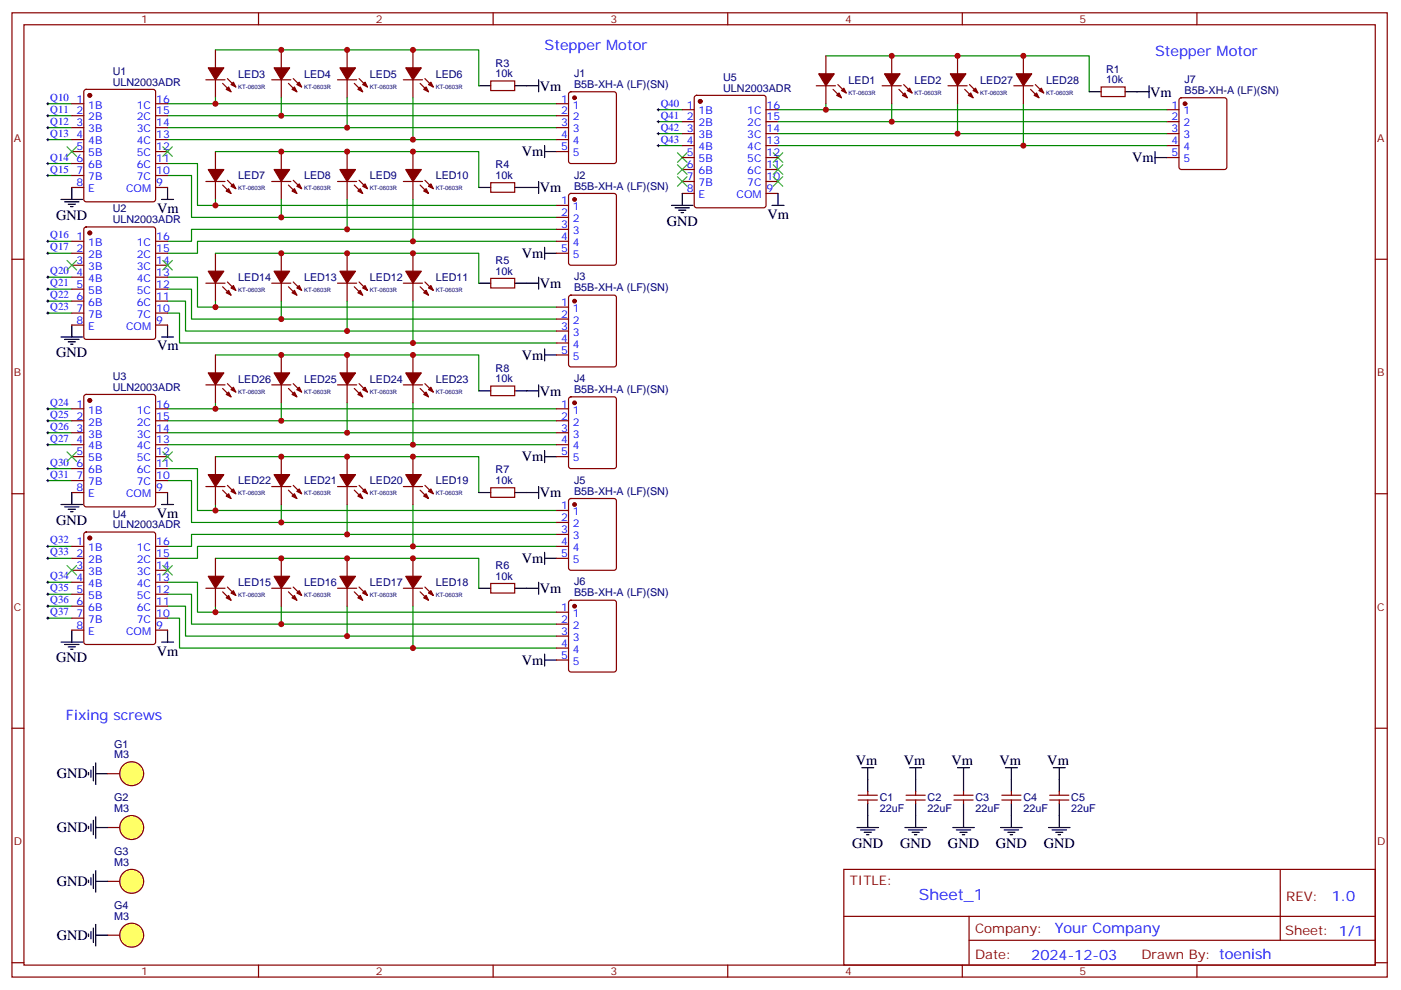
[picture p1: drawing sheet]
<svg xmlns="http://www.w3.org/2000/svg" width="413mm" height="292mm" viewBox="0 0 413 292" stroke-linecap="round" stroke-linejoin="round" font-family="sans-serif">
<g fill="none" stroke="#870000" stroke-width=".35">
<path d="M3.5 3.8h405.4v284.3h-405.4zM7.1 7.3h398.2v277.3h-398.2zM76.2 3.8v3.5M145.3 3.8v3.5M214.5 3.8v3.5M283.6 3.8v3.5M352.8 3.8v3.5M3.5 76.4h3.6M405.3 76.4h3.6M3.5 145.6h3.6M405.3 145.6h3.6M3.5 214.7h3.6"/>
<path d="M405.3 214.7h3.6M248.7 256.4h156.6v28.2h-156.6zM377.3 256.4v20.9M31.7 275.8h7.1M248.7 270.2h156.5M285.6 277.3h119.6M285.6 270.2v14.1M3.5 283.9h3.6M76.2 284.6v3.5M145.3 284.6v3.5M214.5 284.6v3.5M283.6 284.6v3.5"/>
<path d="M352.8 284.6v3.5M405.3 283.9h3.6"/>
</g>
<circle cx="38.8" cy="275.8" r="3.5" fill="#ff6" stroke="#870000" stroke-width=".35"/>
<path d="M26.1 275.4v.7M26.8 274.7v2.1M27.5 273.6v4.3M28.2 275.8h3.5M28.2 272.6v6.3" fill="none" stroke="#000" stroke-width=".35"/>
<path d="M31.7 259.9h7.1" fill="none" stroke="#870000" stroke-width=".35"/>
<circle cx="38.8" cy="259.9" r="3.5" fill="#ff6" stroke="#870000" stroke-width=".35"/>
<path d="M26.1 259.5v.7M26.8 258.8v2.1M27.5 257.8v4.2M28.2 259.9h3.5M28.2 256.7v6.4" fill="none" stroke="#000" stroke-width=".35"/>
<path d="M31.7 244h7.1" fill="none" stroke="#870000" stroke-width=".35"/>
<circle cx="38.8" cy="244" r="3.5" fill="#ff6" stroke="#870000" stroke-width=".35"/>
<path d="M26.1 227.8v.7M26.8 227.1v2.1M27.5 226v4.3M28.2 225v6.3M28.2 228.1h3.5M26.1 243.7v.7M26.8 243v2.1M27.5 241.9v4.2M28.2 244h3.5M28.2 240.8v6.4" fill="none" stroke="#000" stroke-width=".35"/>
<path d="M31.7 228.1h7.1" fill="none" stroke="#870000" stroke-width=".35"/>
<circle cx="38.8" cy="228.1" r="3.5" fill="#ff6" stroke="#870000" stroke-width=".35"/>
<g fill="none" stroke="#008700" stroke-width=".35">
<path d="M63.5 14.7h77.6v10.6M243.4 16.5h77.6v10.6M14.1 30.6h7.1M14.1 37.6h7.1M14.1 34.1h7.1M49.4 30.6h114.6M49.4 34.1h114.6M49.4 37.6h114.6M63.5 28.8v1.8M82.9 28.8v5.3M102.3 28.8v8.8M121.7 28.8v12.4"/>
<path d="M194 39.4h7.1M194 35.9h7.1M194 32.3h7.1M229.3 39.4h114.7M229.3 35.9h114.7M229.3 32.3h114.7M243.4 30.6v1.7M262.8 30.6v5.3M282.2 30.6v8.8M301.6 30.6v12.3M14.1 51.8h7.1M14.1 48.2h7.1"/>
<path d="M14.1 41.2h7.1M49.4 41.2h114.6M49.4 48.2h8.8v12.4h105.8M49.4 51.8h7v12.3h107.6M63.5 44.7h77.6v10.6M63.5 58.8v1.8M82.9 58.8v5.3M102.3 58.8v8.8M121.7 58.8v12.4M194 42.9h7.1M229.3 42.9h114.7M14.1 71.2h7.1"/>
<path d="M14.1 74.7h7.1M63.5 74.7h77.6v8.8M164 67.6h-107.6v3.6h-7M164 71.2h-105.8v3.5h-8.8M14.1 85.3h7.1M14.1 88.8h7.1M14.1 92.3h7.1M14.1 81.7h7.1M49.4 81.7h8.8v8.9h105.8M49.4 85.3h7v8.8h107.6M49.4 88.8h5.3v8.8h109.3M49.4 92.3h3.5v8.8h111.1"/>
<path d="M63.5 88.8v1.8M82.9 88.8v5.3M102.3 88.8v8.8M121.7 88.8v12.3M63.5 104.7h77.6v10.6M63.5 118.8v1.7M82.9 118.8v5.3M102.3 118.8v8.8M121.7 118.8v12.3M14.1 138.2h7.1M14.1 120.5h7.1M14.1 124.1h7.1"/>
<path d="M14.1 127.6h7.1M14.1 131.1h7.1M49.4 120.5h114.6M49.4 124.1h114.6M49.4 127.6h114.6M49.4 131.1h114.6M49.4 138.2h8.8v12.3h105.8M63.5 134.7h77.6v10.5M14.1 141.7h7.1M49.4 141.7h7v12.4h107.6M63.5 148.8v1.7M82.9 148.8v5.3"/>
<path d="M102.3 148.8v8.8M121.7 148.8v12.3M164 157.6h-107.6v3.5h-7M14.1 161.1h7.1M14.1 164.6h7.1M14.1 171.7h7.1M14.1 175.2h7.1M14.1 178.8h7.1M49.4 171.7h8.8v8.8h105.8M49.4 175.2h7v8.8h107.6M49.4 178.8h5.3v8.8h109.3M63.5 164.6h77.6v8.9"/>
<path d="M63.5 178.8v1.7M82.9 178.8v5.2M102.3 178.8v8.8M121.7 178.8v12.3M164 161.1h-105.8v3.5h-8.8M14.1 182.3h7.1M49.4 182.3h3.5v8.8h111.1"/>
</g>
<g fill="none" stroke="#000" stroke-width=".29">
<path d="M13.8 37.6h.7M13.8 34.1h.7M13.8 30.6h.7M14.1 30.2v.7M14.1 33.8v.7M14.1 37.3v.7M193.7 39.4h.7M193.7 35.9h.7M193.7 32.3h.7M194 32v.7M194 35.5v.7M194 39.1v.7"/>
<path d="M13.8 51.8h.7M13.8 48.2h.7M13.8 41.2h.7M14.1 40.8v.7M14.1 47.9v.7M14.1 51.4v.7M193.7 42.9h.7M194 42.6v.7M13.8 74.7h.7M13.8 71.2h.7M14.1 70.8v.7M14.1 74.3v.7"/>
<path d="M13.8 92.3h.7M13.8 88.8h.7M13.8 85.3h.7M13.8 81.7h.7M14.1 81.4v.7M14.1 84.9v.7M14.1 88.4v.7M14.1 92v.7M13.8 138.2h.7M13.8 131.1h.7M13.8 127.6h.7M13.8 124.1h.7"/>
<path d="M13.8 120.5h.7M14.1 120.2v.7M14.1 123.7v.7M14.1 127.2v.8M14.1 130.8v.7M14.1 137.8v.7M13.8 141.7h.7M14.1 141.4v.7M13.8 178.8h.7M13.8 175.2h.7M13.8 171.7h.7M13.8 164.6h.7"/>
<path d="M13.8 161.1h.7M14.1 160.8v.7M14.1 164.3v.7M14.1 171.3v.7M14.1 174.9v.7M14.1 178.4v.7M13.8 182.3h.7M14.1 181.9v.7"/>
</g>
<g fill="none" stroke="#870000" stroke-width=".35">
<path d="M63.5 14.7v5.3M82.9 14.7v5.3M102.3 14.7v5.3M121.7 14.7v5.3M243.4 16.5v5.3M262.8 16.5v5.3M282.2 16.5v5.3M301.6 16.5v5.3M21.2 30.6h3.5M21.2 34.1h3.5M21.2 37.6h3.5M24.9 26.6l.5-.2h19.8l.6 .4 .1 32-.5 .7h-20l-.7-.4v-32z"/>
<path d="M45.9 30.6h3.5M45.9 34.1h3.5M45.9 37.6h3.5M60.7 23.5h5.6M63.5 23.5v5.3M65.6 24.6l2.5 2.5M67 23.2l2.5 2.4M80.1 23.5h5.6M82.9 23.5v5.3M85 24.6l2.5 2.5M86.4 23.2l2.5 2.4M99.5 23.5h5.6"/>
<path d="M102.3 23.5v5.3M104.4 24.6l2.5 2.5M105.8 23.2l2.5 2.4M118.9 23.5h5.6M121.7 23.5v5.3M123.8 24.6l2.5 2.5M125.2 23.2l2.5 2.4M144.6 23.9h7.1v2.8h-7.1zM164 30.6h3.6M164 34.1h3.6M164 37.6h3.6M167.8 27.3l.5-.2h12.7l.6 .4 .1 20-.5 .7h-12.9l-.7-.4v-20z"/>
<path d="M201.1 32.3h3.5M201.1 35.9h3.5M201.1 39.4h3.5M204.8 28.3l.5-.2h19.8l.6 .4 .1 32.1-.5 .6-20 .1-.6-.5-.1-32zM225.8 32.3h3.5M225.8 35.9h3.5M225.8 39.4h3.5M240.6 25.3h5.6M243.4 25.3v5.3M245.5 26.4l2.5 2.4M246.9 24.9l2.5 2.5M260 25.3h5.6"/>
<path d="M262.8 25.3v5.3M264.9 26.4l2.5 2.4M266.3 24.9l2.5 2.5M279.4 25.3h5.6M282.2 25.3v5.3M284.3 26.4l2.5 2.4M285.8 24.9l2.4 2.5M298.8 25.3h5.6M301.6 25.3v5.3M303.7 26.4l2.5 2.4M305.2 24.9l2.4 2.5M324.6 25.6h7v2.9h-7z"/>
<path d="M344 32.3h3.5M344 35.9h3.5M344 39.4h3.5M347.7 29l.5-.2h12.7l.6 .5 .1 20-.5 .6-12.9 .1-.7-.5v-20zM21.2 41.2h3.5M21.2 44.7h3.5M21.2 48.2h3.5M21.2 51.8h3.5M21.2 55.3h3.5M45.9 41.2h3.5M45.9 44.7h3.5M45.9 48.2h3.5"/>
<path d="M45.9 51.8h3.5M45.9 55.3h3.5M60.7 53.5h5.6M63.5 44.7v5.3M63.5 53.5v5.3M65.6 54.6l2.5 2.4M67 53.2l2.5 2.4M80.1 53.5h5.6M82.9 44.7v5.3M82.9 53.5v5.3M85 54.6l2.5 2.4M86.4 53.2l2.5 2.4"/>
<path d="M99.5 53.5h5.6M102.3 44.7v5.3M102.3 53.5v5.3M104.4 54.6l2.5 2.4M105.8 53.2l2.5 2.4M118.9 53.5h5.6M121.7 44.7v5.3M121.7 53.5v5.3M123.8 54.6l2.5 2.4M125.2 53.2l2.5 2.4M144.6 53.9h7.1v2.8h-7.1zM164 41.2h3.6"/>
<path d="M164 44.7h3.6M167.8 57.3l.5-.3h12.7l.6 .5 .1 20-.5 .7h-12.9l-.7-.5v-20zM201.1 42.9h3.5M201.1 46.5h3.5M201.1 50h3.5M201.1 53.5h3.5M201.1 57h3.5M225.8 42.9h3.5M225.8 46.5h3.5M225.8 50h3.5M225.8 53.5h3.5M225.8 57h3.5"/>
<path d="M344 42.9h3.5M344 46.5h3.5M21.2 71.2h3.5M21.2 74.7h3.5M21.2 78.2h3.5M24.9 67.1l.5-.2h19.8l.6 .5 .1 32-.5 .6-20 .1-.7-.5v-32zM45.9 71.2h3.5M45.9 74.7h3.5M45.9 78.2h3.5M63.5 74.7v5.3M82.9 74.7v5.3M102.3 74.7v5.3"/>
<path d="M121.7 74.7v5.3M164 71.2h3.6M164 74.7h3.6M164 60.6h3.6M164 64.1h3.6M164 67.6h3.6M21.2 81.7h3.5M21.2 85.3h3.5M21.2 88.8h3.5M21.2 92.3h3.5M21.2 95.8h3.5M45.9 81.7h3.5"/>
<path d="M45.9 85.3h3.5M45.9 88.8h3.5M45.9 92.3h3.5M45.9 95.8h3.5M60.7 83.5h5.6M63.5 83.5v5.3M65.6 84.6l2.5 2.4M67 83.1l2.5 2.5M80.1 83.5h5.6M82.9 83.5v5.3M85 84.6l2.5 2.4M86.4 83.1l2.5 2.5"/>
<path d="M99.5 83.5h5.6M102.3 83.5v5.3M104.4 84.6l2.5 2.4M105.8 83.1l2.5 2.5M118.9 83.5h5.6M121.7 83.5v5.3M123.8 84.6l2.5 2.4M125.2 83.1l2.5 2.5M144.6 82.1h7.1v2.8h-7.1zM164 90.6h3.6M164 94.1h3.6M164 97.6h3.6"/>
<path d="M167.8 87.2l.5-.2h12.7l.6 .5 .1 20-.5 .6-12.9 .1-.7-.5v-20zM24.9 116.5l.5-.2h19.8l.6 .4 .1 32.1-.5 .6-20 .1-.7-.5v-32zM60.7 113.5h5.6M63.5 104.7v5.3M63.5 113.5v5.3M65.6 114.5l2.5 2.5M67 113.1l2.5 2.5M80.1 113.5h5.6M82.9 104.7v5.3M82.9 113.5v5.3M85 114.5l2.5 2.5M86.4 113.1l2.5 2.5"/>
<path d="M99.5 113.5h5.6M102.3 104.7v5.3M102.3 113.5v5.3M104.4 114.5l2.5 2.5M105.8 113.1l2.5 2.5M118.9 113.5h5.6M121.7 104.7v5.3M121.7 113.5v5.3M123.8 114.5l2.5 2.5M125.2 113.1l2.5 2.5M144.6 113.8h7.1v2.9h-7.1zM164 101.1h3.6"/>
<path d="M164 104.7h3.6M167.8 117.2l.5-.2h12.7l.6 .4 .1 20.1-.5 .6-12.9 .1-.7-.5v-20zM21.2 120.5h3.5M21.2 124.1h3.5M21.2 127.6h3.5M21.2 131.1h3.5M21.2 134.7h3.5M21.2 138.2h3.5M45.9 120.5h3.5M45.9 124.1h3.5M45.9 127.6h3.5M45.9 131.1h3.5"/>
<path d="M45.9 134.7h3.5M45.9 138.2h3.5M63.5 134.7v5.2M82.9 134.7v5.2M102.3 134.7v5.2M121.7 134.7v5.2M164 120.5h3.6M164 124.1h3.6M164 127.6h3.6M164 131.1h3.6M164 134.7h3.6M21.2 141.7h3.5"/>
<path d="M21.2 145.2h3.5M24.9 157.1l.5-.2h19.8l.6 .4 .1 32-.5 .7h-20l-.7-.4v-32zM45.9 141.7h3.5M45.9 145.2h3.5M60.7 143.5h5.6M63.5 143.5v5.3M65.6 144.5l2.5 2.5M67 143.1l2.5 2.5M80.1 143.5h5.6M82.9 143.5v5.3M85 144.5l2.5 2.5M86.4 143.1l2.5 2.5"/>
<path d="M99.5 143.5h5.6M102.3 143.5v5.3M104.4 144.5l2.5 2.5M105.8 143.1l2.5 2.5M118.9 143.5h5.6M121.7 143.5v5.3M123.8 144.5l2.5 2.5M125.2 143.1l2.5 2.5M144.6 143.8h7.1v2.8h-7.1zM164 150.5h3.6M164 154.1h3.6M164 157.6h3.6"/>
<path d="M167.8 147.2l.5-.2h12.7l.6 .4 .1 20.1-.5 .6-12.9 .1-.7-.5v-20zM21.2 161.1h3.5M21.2 164.6h3.5M21.2 168.2h3.5M21.2 171.7h3.5M21.2 175.2h3.5M21.2 178.8h3.5M45.9 161.1h3.5M45.9 164.6h3.5M45.9 168.2h3.5M45.9 171.7h3.5M45.9 175.2h3.5"/>
<path d="M45.9 178.8h3.5M60.7 173.5h5.6M63.5 164.6v5.3M63.5 173.5v5.3M65.6 174.5l2.5 2.5M67 173.1l2.5 2.5M80.1 173.5h5.6M82.9 164.6v5.3M82.9 173.5v5.3M85 174.5l2.5 2.5M86.4 173.1l2.5 2.5M99.5 173.5h5.6"/>
<path d="M102.3 164.6v5.3M102.3 173.5v5.3M104.4 174.5l2.5 2.5M105.8 173.1l2.5 2.5M118.9 173.5h5.6M121.7 164.6v5.3M121.7 173.5v5.3M123.8 174.5l2.5 2.5M125.2 173.1l2.5 2.5M144.6 172h7.1v2.9h-7.1zM164 161.1h3.6M164 164.6h3.6"/>
<path d="M167.8 177.2l.5-.2h12.7l.6 .4 .1 20-.5 .7-12.9 .1-.7-.5v-20zM21.2 182.3h3.5M21.2 185.8h3.5M45.9 182.3h3.5M45.9 185.8h3.5M164 180.5h3.6M164 184h3.6M164 187.6h3.6M164 191.1h3.6M164 194.6h3.6M252.9 235.9h5.7M252.9 234.5h5.7"/>
<path d="M255.8 233.4v1.1M255.8 235.9v1.1M267.1 235.9h5.6M267.1 234.5h5.6M269.9 233.4v1.1M269.9 235.9v1.1M281.2 235.9h5.6M281.2 234.5h5.6M284 233.4v1.1M284 235.9v1.1M295.3 235.9h5.6M295.3 234.5h5.6"/>
<path d="M298.1 233.4v1.1M298.1 235.9v1.1M309.4 235.9h5.6M309.4 234.5h5.6M312.2 233.4v1.1M312.2 235.9v1.1"/>
</g>
<g fill="#870000" stroke="#870000" stroke-width=".35">
<path d="M304.8 28.1l.7-.7 .7 1.4z"/>
<path d="M306.9 26l.7 1.4-1.4-.7z"/>
<path d="M299.5 21.8h4.6l-2.5 3.5z"/>
<path d="M285.4 28.1l.7-.7 .7 1.4z"/>
<path d="M286.8 26.7l.7-.7 .7 1.4z"/>
<path d="M280.1 21.8h4.6l-2.5 3.5z"/>
<path d="M266 28.1l.7-.7 .7 1.4z"/>
<path d="M267.4 26.7l.7-.7 .7 1.4z"/>
<path d="M260.7 21.8h4.6l-2.5 3.5z"/>
<path d="M246.6 28.1l.7-.7 .7 1.4z"/>
<path d="M248 26.7l.7-.7 .7 1.4z"/>
<path d="M241.3 21.8h4.6l-2.5 3.5z"/>
<path d="M67.4 25.6l.7 1.5-1.4-.7z"/>
<path d="M68.1 24.9l.7-.7 .7 1.4z"/>
<path d="M61.4 20h4.6l-2.5 3.5z"/>
<path d="M86.8 25.6l.7 1.5-1.4-.7z"/>
<path d="M87.5 24.9l.7-.7 .7 1.4z"/>
<path d="M80.8 20h4.6l-2.5 3.5z"/>
<path d="M106.2 25.6l.7 1.5-1.4-.7z"/>
<path d="M106.9 24.9l.7-.7 .7 1.4z"/>
<path d="M100.2 20h4.6l-2.5 3.5z"/>
<path d="M125.6 25.6l.7 1.5-1.4-.7z"/>
<path d="M126.3 24.9l.7-.7 .7 1.4z"/>
<path d="M119.6 20h4.6l-2.5 3.5z"/>
<path d="M66.7 56.3l.7-.7 .7 1.4z"/>
<path d="M68.1 54.9l.7-.7 .7 1.4z"/>
<path d="M61.4 50h4.6l-2.5 3.5z"/>
<path d="M86.1 56.3l.7-.7 .7 1.4z"/>
<path d="M87.5 54.9l.7-.7 .7 1.4z"/>
<path d="M80.8 50h4.6l-2.5 3.5z"/>
<path d="M105.5 56.3l.7-.7 .7 1.4z"/>
<path d="M106.9 54.9l.7-.7 .7 1.4z"/>
<path d="M100.2 50h4.6l-2.5 3.5z"/>
<path d="M124.9 56.3l.7-.7 .7 1.4z"/>
<path d="M126.3 54.9l.7-.7 .7 1.4z"/>
<path d="M119.6 50h4.6l-2.5 3.5z"/>
<path d="M125.6 85.6l.7 1.4-1.4-.7z"/>
<path d="M126.3 84.9l.7-.7 .7 1.4z"/>
<path d="M119.6 80h4.6l-2.5 3.5z"/>
<path d="M105.5 86.3l.7-.7 .7 1.4z"/>
<path d="M106.9 84.9l.7-.7 .7 1.4z"/>
<path d="M100.2 80h4.6l-2.5 3.5z"/>
<path d="M86.1 86.3l.7-.7 .7 1.4z"/>
<path d="M87.5 84.9l.7-.7 .7 1.4z"/>
<path d="M80.8 80h4.6l-2.5 3.5z"/>
<path d="M66.7 86.3l.7-.7 .7 1.4z"/>
<path d="M68.1 84.9l.7-.7 .7 1.4z"/>
<path d="M61.4 80h4.6l-2.5 3.5z"/>
<path d="M66.7 176.3l.7-.7 .7 1.4z"/>
<path d="M68.1 174.9l.7-.7 .7 1.4z"/>
<path d="M61.4 169.9h4.6l-2.5 3.6z"/>
<path d="M86.1 176.3l.7-.7 .7 1.4z"/>
<path d="M87.5 174.9l.7-.7 .7 1.4z"/>
<path d="M80.8 169.9h4.6l-2.5 3.6z"/>
<path d="M105.5 176.3l.7-.7 .7 1.4z"/>
<path d="M106.9 174.9l.7-.7 .7 1.4z"/>
<path d="M100.2 169.9h4.6l-2.5 3.6z"/>
<path d="M124.9 176.3l.7-.7 .7 1.4z"/>
<path d="M126.3 174.9l.7-.7 .7 1.4z"/>
<path d="M119.6 169.9h4.6l-2.5 3.6z"/>
<path d="M124.9 146.3l.7-.7 .7 1.4z"/>
<path d="M126.3 144.9l.7-.7 .7 1.4z"/>
<path d="M119.6 139.9h4.6l-2.5 3.6z"/>
<path d="M105.5 146.3l.7-.7 .7 1.4z"/>
<path d="M106.9 144.9l.7-.7 .7 1.4z"/>
<path d="M100.2 139.9h4.6l-2.5 3.6z"/>
<path d="M86.1 146.3l.7-.7 .7 1.4z"/>
<path d="M87.5 144.9l.7-.7 .7 1.4z"/>
<path d="M80.8 139.9h4.6l-2.5 3.6z"/>
<path d="M66.7 146.3l.7-.7 .7 1.4z"/>
<path d="M68.1 144.9l.7-.7 .7 1.4z"/>
<path d="M61.4 139.9h4.6l-2.5 3.6z"/>
<path d="M124.9 116.3l.7-.7 .7 1.4z"/>
<path d="M126.3 114.9l.7-.7 .7 1.4z"/>
<path d="M119.6 110h4.6l-2.5 3.5z"/>
<path d="M105.5 116.3l.7-.7 .7 1.4z"/>
<path d="M106.9 114.9l.7-.7 .7 1.4z"/>
<path d="M100.2 110h4.6l-2.5 3.5z"/>
<path d="M86.1 116.3l.7-.7 .7 1.4z"/>
<path d="M87.5 114.9l.7-.7 .7 1.4z"/>
<path d="M80.8 110h4.6l-2.5 3.5z"/>
<path d="M66.7 116.3l.7-.7 .7 1.4z"/>
<path d="M68.1 114.9l.7-.7 .7 1.4z"/>
<path d="M61.4 110h4.6l-2.5 3.5z"/>
<circle cx="349.2" cy="30.6" r=".53"/>
<circle cx="206.4" cy="29.9" r=".53"/>
<circle cx="26.5" cy="68.7" r=".53"/>
<circle cx="26.5" cy="28.1" r=".53"/>
<circle cx="26.5" cy="118.1" r=".53"/>
<circle cx="26.5" cy="158.6" r=".53"/>
<circle cx="169.3" cy="28.8" r=".53"/>
<circle cx="169.3" cy="58.8" r=".53"/>
<circle cx="169.3" cy="88.8" r=".53"/>
<circle cx="169.3" cy="118.8" r=".53"/>
<circle cx="169.3" cy="148.8" r=".53"/>
<circle cx="169.3" cy="178.8" r=".53"/>
</g>
<g fill="none" stroke="#3c3" stroke-width=".35">
<path d="M19.8 43.3l2.8 2.8M22.6 43.3l-2.8 2.8M48 43.3l2.8 2.8M50.8 43.3l-2.8 2.8M199.7 45l2.8 2.9M199.7 48.6l2.8 2.8M199.7 52.1l2.8 2.8M202.5 45l-2.8 2.9M202.5 48.6l-2.8 2.8M202.5 52.1l-2.8 2.8M227.9 45l2.8 2.9M227.9 48.6l2.8 2.8"/>
<path d="M227.9 52.1l2.8 2.8M230.7 45l-2.8 2.9M230.7 48.6l-2.8 2.8M230.7 52.1l-2.8 2.8M19.8 76.8l2.8 2.8M22.6 76.8l-2.8 2.8M48 76.8l2.8 2.8M50.8 76.8l-2.8 2.8M19.8 133.2l2.8 2.9M22.6 133.2l-2.8 2.9M48 133.2l2.8 2.9M50.8 133.2l-2.8 2.9"/>
<path d="M19.8 166.8l2.8 2.8M22.6 166.8l-2.8 2.8M48 166.8l2.8 2.8M50.8 166.8l-2.8 2.8"/>
</g>
<g fill="none" stroke="#000" stroke-width=".35">
<path d="M141.1 25.3h3.5M151.7 25.3h7M158.7 23.5v3.6M321 27.1h3.6M331.6 27.1h7.1M338.7 25.3v3.5M18 58.8h6.3M19 59.5h4.3M21.2 55.3v3.5M47.6 58.8h3.6M49.4 55.3v3.5M141.1 55.3h3.5"/>
<path d="M151.7 55.3h7M158.7 53.5v3.5M160.5 44.7h3.5M160.5 42.9v3.6M201.1 57v3.6M229.3 57v3.6M340.4 46.5h3.6M340.4 44.7v3.5M20.1 60.2h2.1M20.8 60.9h.7M160.5 72.9v3.5M160.5 74.7h3.5"/>
<path d="M197.9 60.6h6.4M199 61.3h4.2M200 62h2.1M200.7 62.7h.7M227.5 60.6h3.6M18 99.4h6.3M21.2 95.8v3.6M47.6 99.4h3.6M49.4 95.8v3.6M141.1 83.5h3.5M151.7 83.5h7M158.7 81.7v3.6"/>
<path d="M19 100.1h4.3M20.1 100.8h2.1M20.8 101.5h.7M141.1 115.3h3.5M151.7 115.3h7M158.7 113.5v3.5M160.5 102.9v3.5M160.5 104.7h3.5M160.5 132.9v3.5M160.5 134.7h3.5M18 148.8h6.3M19 149.5h4.3"/>
<path d="M20.1 150.2h2.1M20.8 150.9h.7M21.2 145.2v3.6M47.6 148.8h3.6M49.4 145.2v3.6M141.1 145.2h3.5M151.7 145.2h7M158.7 143.5v3.5M141.1 173.5h3.5M151.7 173.5h7M158.7 171.7v3.5M160.5 162.9v3.5"/>
<path d="M160.5 164.6h3.5M18 189.3h6.3M19 190h4.3M20.1 190.7h2.1M20.8 191.5h.7M21.2 185.8v3.5M47.6 189.3h3.6M49.4 185.8v3.5M160.5 192.9v3.5M160.5 194.6h3.5M254 226.4h3.5M255.8 226.4v7"/>
<path d="M255.8 237v7M268.1 226.4h3.5M269.9 226.4v7M269.9 237v7M282.2 226.4h3.6M284 226.4v7M284 237v7M296.3 226.4h3.6M298.1 226.4v7M298.1 237v7M310.4 226.4h3.6M312.2 226.4v7"/>
<path d="M312.2 237v7M252.6 244h6.3M253.6 244.7h4.3M254.7 245.4h2.1M255.4 246.1h.7M266.7 244h6.3M267.8 244.7h4.2M268.8 245.4h2.1M269.5 246.1h.7M280.8 244h6.4M281.9 244.7h4.2M282.9 245.4h2.1"/>
<path d="M283.6 246.1h.7M294.9 244h6.4M296 244.7h4.2M297 245.4h2.2M297.7 246.1h.7M309 244h6.4M310.1 244.7h4.2M311.1 245.4h2.2M311.9 246.1h.7"/>
</g>
<g fill="#c00">
<circle cx="301.6" cy="42.9" r=".88"/>
<circle cx="262.8" cy="35.9" r=".88"/>
<circle cx="243.4" cy="32.3" r=".88"/>
<circle cx="282.2" cy="16.5" r=".88"/>
<circle cx="262.8" cy="16.5" r=".88"/>
<circle cx="301.6" cy="16.5" r=".88"/>
<circle cx="282.2" cy="39.4" r=".88"/>
<circle cx="102.3" cy="37.6" r=".88"/>
<circle cx="121.7" cy="14.7" r=".88"/>
<circle cx="82.9" cy="14.7" r=".88"/>
<circle cx="102.3" cy="14.7" r=".88"/>
<circle cx="121.7" cy="74.7" r=".88"/>
<circle cx="102.3" cy="74.7" r=".88"/>
<circle cx="82.9" cy="74.7" r=".88"/>
<circle cx="63.5" cy="30.6" r=".88"/>
<circle cx="82.9" cy="34.1" r=".88"/>
<circle cx="121.7" cy="41.2" r=".88"/>
<circle cx="63.5" cy="60.6" r=".88"/>
<circle cx="82.9" cy="64.1" r=".88"/>
<circle cx="102.3" cy="67.6" r=".88"/>
<circle cx="121.7" cy="71.2" r=".88"/>
<circle cx="63.5" cy="90.6" r=".88"/>
<circle cx="82.9" cy="94.1" r=".88"/>
<circle cx="102.3" cy="97.6" r=".88"/>
<circle cx="121.7" cy="101.1" r=".88"/>
<circle cx="82.9" cy="44.7" r=".88"/>
<circle cx="102.3" cy="44.7" r=".88"/>
<circle cx="121.7" cy="44.7" r=".88"/>
<circle cx="121.7" cy="134.7" r=".88"/>
<circle cx="102.3" cy="134.7" r=".88"/>
<circle cx="82.9" cy="134.7" r=".88"/>
<circle cx="121.7" cy="191.1" r=".88"/>
<circle cx="102.3" cy="187.6" r=".88"/>
<circle cx="82.9" cy="184" r=".88"/>
<circle cx="63.5" cy="180.5" r=".88"/>
<circle cx="121.7" cy="161.1" r=".88"/>
<circle cx="102.3" cy="157.6" r=".88"/>
<circle cx="82.9" cy="154.1" r=".88"/>
<circle cx="63.5" cy="150.5" r=".88"/>
<circle cx="121.7" cy="131.1" r=".88"/>
<circle cx="102.3" cy="127.6" r=".88"/>
<circle cx="82.9" cy="124.1" r=".88"/>
<circle cx="63.5" cy="120.5" r=".88"/>
<circle cx="82.9" cy="164.6" r=".88"/>
<circle cx="102.3" cy="164.6" r=".88"/>
<circle cx="121.7" cy="164.6" r=".88"/>
<circle cx="102.3" cy="104.7" r=".88"/>
<circle cx="82.9" cy="104.7" r=".88"/>
<circle cx="121.7" cy="104.7" r=".88"/>
</g>
<text font-size="4.6" fill="#00f" x="270.8" y="265.4">Sheet_1</text>
<g font-size="4.2" fill="#00f">
<text x="160.5" y="14.7">Stepper Motor</text>
<text x="340.4" y="16.5">Stepper Motor</text>
<text x="19.4" y="212.3">Fixing screws</text>
<text x="392.5" y="265.6">1.0</text>
<text x="310.9" y="275.2">Your Company</text>
<text x="304" y="283">2024-12-03</text>
</g>
<g font-size="4.2">
<text x="159.1" y="26.7">Vm</text>
<text x="339" y="28.5">Vm</text>
<text x="153.8" y="46.1">Vm</text>
<text x="333.7" y="47.8">Vm</text>
<text x="159.1" y="56.7">Vm</text>
<text x="16.6" y="64.8">GND</text>
<text x="46.3" y="62.7">Vm</text>
<text x="226.2" y="64.5">Vm</text>
<text x="196.5" y="66.6">GND</text>
<text x="153.8" y="76.1">Vm</text>
<text x="159.1" y="84.9">Vm</text>
<text x="16.6" y="105.4">GND</text>
<text x="46.3" y="103.3">Vm</text>
<text x="153.8" y="106.1">Vm</text>
<text x="159.1" y="116.7">Vm</text>
<text x="153.8" y="136">Vm</text>
<text x="159.1" y="146.6">Vm</text>
<text x="16.6" y="154.8">GND</text>
<text x="46.2" y="152.7">Vm</text>
<text x="153.8" y="166">Vm</text>
<text x="159.1" y="174.9">Vm</text>
<text x="16.6" y="195.3">GND</text>
<text x="46.2" y="193.3">Vm</text>
<text x="153.8" y="196">Vm</text>
<text x="252.2" y="225.7">Vm</text>
<text x="266.3" y="225.7">Vm</text>
<text x="280.5" y="225.7">Vm</text>
<text x="294.6" y="225.7">Vm</text>
<text x="308.7" y="225.7">Vm</text>
<text x="16.8" y="229.5">GND</text>
<text x="16.8" y="245.4">GND</text>
<text x="251.2" y="250">GND</text>
<text x="265.3" y="250">GND</text>
<text x="279.4" y="250">GND</text>
<text x="293.5" y="250">GND</text>
<text x="307.6" y="250">GND</text>
<text x="16.8" y="261.3">GND</text>
<text x="16.8" y="277.2">GND</text>
</g>
<g font-size="3.9" fill="#800">
<text x="250.5" y="260.9">TITLE:</text>
<text x="379.1" y="265.6">REV:</text>
<text x="287.4" y="275.1">Company:</text>
<text x="378.7" y="275.8">Sheet: 1/1</text>
<text x="287.4" y="282.8">Date:</text>
<text x="336.4" y="282.9">Drawn By: toenish</text>
</g>
<g font-size="3.2" fill="#800">
<text x="41.6" y="6.8">1</text>
<text x="110.8" y="6.8">2</text>
<text x="179.9" y="6.8">3</text>
<text x="249.1" y="6.8">4</text>
<text x="318.2" y="6.8">5</text>
<text x="4.1" y="41.9">A</text>
<text x="405.9" y="41.9">A</text>
<text x="4.1" y="111">B</text>
<text x="405.9" y="111">B</text>
<text x="4.1" y="180.2">C</text>
<text x="405.9" y="180.2">C</text>
<text x="4.1" y="249.3">D</text>
<text x="405.9" y="249.3">D</text>
<text x="41.6" y="287.6">1</text>
<text x="110.8" y="287.6">2</text>
<text x="179.9" y="287.6">3</text>
<text x="249.1" y="287.6">4</text>
<text x="318.2" y="287.6">5</text>
</g>
<g font-size="3.2" fill="#000080">
<text x="33.2" y="22.1">U1</text>
<text x="70.2" y="22.9">LED3</text>
<text x="89.6" y="22.9">LED4</text>
<text x="109" y="22.9">LED5</text>
<text x="128.4" y="22.9">LED6</text>
<text x="146.1" y="22.8">10k</text>
<text x="146.1" y="19.6">R3</text>
<text x="169.2" y="22.7">J1</text>
<text x="213.2" y="23.8">U5</text>
<text x="326" y="21.4">R1</text>
<text x="33.2" y="25.3">ULN2003ADR</text>
<text x="169.2" y="25.9">B5B-XH-A (LF)(SN)</text>
<text x="213.2" y="27.1">ULN2003ADR</text>
<text x="250.1" y="24.7">LED1</text>
<text x="269.5" y="24.7">LED2</text>
<text x="288.9" y="24.7">LED27</text>
<text x="308.3" y="24.7">LED28</text>
<text x="326" y="24.6">10k</text>
<text x="349.1" y="27.7">B5B-XH-A (LF)(SN)</text>
<text x="349.1" y="24.4">J7</text>
<text x="70.2" y="52.9">LED7</text>
<text x="89.6" y="52.9">LED8</text>
<text x="109" y="52.9">LED9</text>
<text x="128.4" y="52.9">LED10</text>
<text x="146.1" y="52.8">10k</text>
<text x="146.1" y="49.6">R4</text>
<text x="169.2" y="52.7">J2</text>
<text x="169.2" y="55.9">B5B-XH-A (LF)(SN)</text>
<text x="33.2" y="65.9">ULN2003ADR</text>
<text x="33.2" y="62.6">U2</text>
<text x="146.1" y="77.9">R5</text>
<text x="70.2" y="82.9">LED14</text>
<text x="89.6" y="82.9">LED13</text>
<text x="109" y="82.9">LED12</text>
<text x="128.4" y="82.9">LED11</text>
<text x="146.1" y="81">10k</text>
<text x="169.2" y="82.6">J3</text>
<text x="169.2" y="85.9">B5B-XH-A (LF)(SN)</text>
<text x="33.2" y="112">U3</text>
<text x="70.2" y="112.9">LED26</text>
<text x="89.6" y="112.9">LED25</text>
<text x="109" y="112.9">LED24</text>
<text x="128.4" y="112.9">LED23</text>
<text x="146.1" y="112.8">10k</text>
<text x="146.1" y="109.6">R8</text>
<text x="169.2" y="112.6">J4</text>
<text x="33.2" y="115.3">ULN2003ADR</text>
<text x="169.2" y="115.9">B5B-XH-A (LF)(SN)</text>
<text x="70.2" y="142.8">LED22</text>
<text x="89.6" y="142.8">LED21</text>
<text x="109" y="142.8">LED20</text>
<text x="128.4" y="142.8">LED19</text>
<text x="146.1" y="142.8">10k</text>
<text x="146.1" y="139.6">R7</text>
<text x="169.2" y="142.6">J5</text>
<text x="169.2" y="145.8">B5B-XH-A (LF)(SN)</text>
<text x="33.2" y="155.8">ULN2003ADR</text>
<text x="33.2" y="152.6">U4</text>
<text x="146.1" y="167.8">R6</text>
<text x="70.2" y="172.8">LED15</text>
<text x="89.6" y="172.8">LED16</text>
<text x="109" y="172.8">LED17</text>
<text x="128.4" y="172.8">LED18</text>
<text x="146.1" y="171">10k</text>
<text x="169.2" y="172.6">J6</text>
<text x="169.2" y="175.8">B5B-XH-A (LF)(SN)</text>
<text x="33.7" y="220.4">G1</text>
<text x="33.7" y="223.6">M3</text>
<text x="33.7" y="239.4">M3</text>
<text x="33.7" y="236.3">G2</text>
<text x="259.3" y="239.6">22uF</text>
<text x="259.3" y="236.3">C1</text>
<text x="273.4" y="239.6">22uF</text>
<text x="273.4" y="236.3">C2</text>
<text x="287.5" y="239.6">22uF</text>
<text x="287.5" y="236.3">C3</text>
<text x="301.6" y="239.6">22uF</text>
<text x="301.6" y="236.3">C4</text>
<text x="315.7" y="239.6">22uF</text>
<text x="315.7" y="236.3">C5</text>
<text x="33.7" y="255.3">M3</text>
<text x="33.7" y="252.2">G3</text>
<text x="33.7" y="268.1">G4</text>
<text x="33.7" y="271.2">M3</text>
</g>
<g font-size="3.2" fill="#00f">
<text x="14.8" y="29.7">Q10</text>
<text x="14.8" y="33.2">Q11</text>
<text x="22.5" y="30.2">1</text>
<text x="22.5" y="33.8">2</text>
<text x="26" y="32">1B</text>
<text x="26" y="35.5">2B</text>
<text x="40.3" y="35.5">2C</text>
<text x="40.3" y="32">1C</text>
<text x="46" y="33.8">15</text>
<text x="46" y="30.2">16</text>
<text x="165.4" y="30.2">1</text>
<text x="165.4" y="33.8">2</text>
<text x="168.9" y="32">1</text>
<text x="168.9" y="35.5">2</text>
<text x="194.7" y="35">Q41</text>
<text x="194.7" y="31.5">Q40</text>
<text x="202.4" y="32">1</text>
<text x="202.4" y="35.5">2</text>
<text x="205.9" y="33.8">1B</text>
<text x="220.2" y="33.8">1C</text>
<text x="226" y="35.5">15</text>
<text x="226" y="32">16</text>
<text x="345.3" y="32">1</text>
<text x="345.3" y="35.5">2</text>
<text x="348.8" y="33.8">1</text>
<text x="14.8" y="40.3">Q13</text>
<text x="14.8" y="36.8">Q12</text>
<text x="22.5" y="37.3">3</text>
<text x="22.5" y="40.8">4</text>
<text x="26" y="39.1">3B</text>
<text x="40.3" y="39.1">3C</text>
<text x="46" y="40.8">13</text>
<text x="46" y="37.3">14</text>
<text x="165.4" y="37.3">3</text>
<text x="165.4" y="40.8">4</text>
<text x="168.9" y="39.1">3</text>
<text x="194.7" y="38.5">Q42</text>
<text x="202.4" y="39.1">3</text>
<text x="205.9" y="37.3">2B</text>
<text x="205.9" y="40.8">3B</text>
<text x="220.2" y="40.8">3C</text>
<text x="220.2" y="37.3">2C</text>
<text x="226" y="39.1">14</text>
<text x="345.3" y="39.1">3</text>
<text x="348.8" y="37.3">2</text>
<text x="348.8" y="40.8">3</text>
<text x="14.8" y="47.3">Q14</text>
<text x="22.5" y="44.3">5</text>
<text x="22.5" y="47.9">6</text>
<text x="26" y="42.6">4B</text>
<text x="26" y="46.1">5B</text>
<text x="40.3" y="46.1">5C</text>
<text x="40.3" y="42.6">4C</text>
<text x="46" y="47.9">11</text>
<text x="46" y="44.3">12</text>
<text x="165.4" y="44.3">5</text>
<text x="168.9" y="42.6">4</text>
<text x="168.9" y="46.1">5</text>
<text x="194.7" y="42.1">Q43</text>
<text x="202.4" y="42.6">4</text>
<text x="202.4" y="46.1">5</text>
<text x="205.9" y="44.3">4B</text>
<text x="205.9" y="47.9">5B</text>
<text x="220.2" y="47.9">5C</text>
<text x="220.2" y="44.3">4C</text>
<text x="226" y="46.1">12</text>
<text x="226" y="42.6">13</text>
<text x="345.3" y="42.6">4</text>
<text x="345.3" y="46.1">5</text>
<text x="348.8" y="44.3">4</text>
<text x="348.8" y="47.9">5</text>
<text x="14.8" y="50.9">Q15</text>
<text x="22.5" y="51.4">7</text>
<text x="26" y="49.6">6B</text>
<text x="26" y="53.2">7B</text>
<text x="40.3" y="53.2">7C</text>
<text x="40.3" y="49.6">6C</text>
<text x="46" y="51.4">10</text>
<text x="202.4" y="49.6">6</text>
<text x="202.4" y="53.2">7</text>
<text x="205.9" y="51.4">6B</text>
<text x="220.2" y="51.4">6C</text>
<text x="226" y="53.2">10</text>
<text x="226" y="49.6">11</text>
<text x="22.5" y="54.9">8</text>
<text x="26" y="56.7">E</text>
<text x="37.2" y="56.7">COM</text>
<text x="46" y="54.9">9</text>
<text x="202.4" y="56.7">8</text>
<text x="205.9" y="54.9">7B</text>
<text x="205.9" y="58.5">E</text>
<text x="217.1" y="58.5">COM</text>
<text x="220.2" y="54.9">7C</text>
<text x="226" y="56.7">9</text>
<text x="165.4" y="60.2">1</text>
<text x="165.4" y="63.7">2</text>
<text x="168.9" y="62">1</text>
<text x="168.9" y="65.5">2</text>
<text x="14.8" y="70.3">Q16</text>
<text x="22.5" y="70.8">1</text>
<text x="46" y="70.8">16</text>
<text x="165.4" y="67.3">3</text>
<text x="165.4" y="70.8">4</text>
<text x="168.9" y="69">3</text>
<text x="14.8" y="73.8">Q17</text>
<text x="22.5" y="74.3">2</text>
<text x="22.5" y="77.9">3</text>
<text x="26" y="72.6">1B</text>
<text x="26" y="76.1">2B</text>
<text x="40.3" y="76.1">2C</text>
<text x="40.3" y="72.6">1C</text>
<text x="46" y="77.9">14</text>
<text x="46" y="74.3">15</text>
<text x="165.4" y="74.3">5</text>
<text x="168.9" y="72.6">4</text>
<text x="168.9" y="76.1">5</text>
<text x="14.8" y="80.9">Q20</text>
<text x="22.5" y="81.4">4</text>
<text x="26" y="79.6">3B</text>
<text x="26" y="83.1">4B</text>
<text x="40.3" y="83.1">4C</text>
<text x="40.3" y="79.6">3C</text>
<text x="46" y="81.4">13</text>
<text x="14.8" y="87.9">Q22</text>
<text x="14.8" y="84.4">Q21</text>
<text x="22.5" y="84.9">5</text>
<text x="22.5" y="88.4">6</text>
<text x="26" y="86.7">5B</text>
<text x="40.3" y="86.7">5C</text>
<text x="46" y="88.4">11</text>
<text x="46" y="84.9">12</text>
<text x="14.8" y="91.4">Q23</text>
<text x="22.5" y="92">7</text>
<text x="22.5" y="95.5">8</text>
<text x="26" y="90.2">6B</text>
<text x="26" y="93.7">7B</text>
<text x="40.3" y="93.7">7C</text>
<text x="40.3" y="90.2">6C</text>
<text x="46" y="95.5">9</text>
<text x="46" y="92">10</text>
<text x="165.4" y="90.2">1</text>
<text x="165.4" y="93.7">2</text>
<text x="168.9" y="92">1</text>
<text x="168.9" y="95.5">2</text>
<text x="26" y="97.3">E</text>
<text x="37.2" y="97.3">COM</text>
<text x="165.4" y="97.3">3</text>
<text x="165.4" y="100.8">4</text>
<text x="168.9" y="99">3</text>
<text x="165.4" y="104.3">5</text>
<text x="168.9" y="102.6">4</text>
<text x="168.9" y="106.1">5</text>
<text x="14.8" y="119.7">Q24</text>
<text x="14.8" y="123.2">Q25</text>
<text x="22.5" y="120.2">1</text>
<text x="22.5" y="123.7">2</text>
<text x="26" y="122">1B</text>
<text x="26" y="125.5">2B</text>
<text x="40.3" y="125.5">2C</text>
<text x="40.3" y="122">1C</text>
<text x="46" y="123.7">15</text>
<text x="46" y="120.2">16</text>
<text x="165.4" y="120.2">1</text>
<text x="165.4" y="123.7">2</text>
<text x="168.9" y="122">1</text>
<text x="168.9" y="125.5">2</text>
<text x="14.8" y="130.2">Q27</text>
<text x="14.8" y="126.7">Q26</text>
<text x="22.5" y="127.2">3</text>
<text x="22.5" y="130.8">4</text>
<text x="26" y="129">3B</text>
<text x="40.3" y="129">3C</text>
<text x="46" y="130.8">13</text>
<text x="46" y="127.2">14</text>
<text x="165.4" y="127.2">3</text>
<text x="165.4" y="130.8">4</text>
<text x="168.9" y="129">3</text>
<text x="14.8" y="137.3">Q30</text>
<text x="22.5" y="134.3">5</text>
<text x="22.5" y="137.8">6</text>
<text x="26" y="132.5">4B</text>
<text x="26" y="136.1">5B</text>
<text x="40.3" y="136.1">5C</text>
<text x="40.3" y="132.5">4C</text>
<text x="46" y="137.8">11</text>
<text x="46" y="134.3">12</text>
<text x="165.4" y="134.3">5</text>
<text x="168.9" y="132.5">4</text>
<text x="168.9" y="136.1">5</text>
<text x="14.8" y="140.8">Q31</text>
<text x="22.5" y="141.4">7</text>
<text x="26" y="139.6">6B</text>
<text x="26" y="143.1">7B</text>
<text x="40.3" y="143.1">7C</text>
<text x="40.3" y="139.6">6C</text>
<text x="46" y="141.4">10</text>
<text x="22.5" y="144.9">8</text>
<text x="26" y="146.6">E</text>
<text x="37.2" y="146.6">COM</text>
<text x="46" y="144.9">9</text>
<text x="165.4" y="150.2">1</text>
<text x="165.4" y="153.7">2</text>
<text x="168.9" y="151.9">1</text>
<text x="168.9" y="155.5">2</text>
<text x="14.8" y="160.2">Q32</text>
<text x="22.5" y="160.8">1</text>
<text x="46" y="160.8">16</text>
<text x="165.4" y="157.2">3</text>
<text x="165.4" y="160.8">4</text>
<text x="168.9" y="159">3</text>
<text x="14.8" y="163.8">Q33</text>
<text x="22.5" y="164.3">2</text>
<text x="22.5" y="167.8">3</text>
<text x="26" y="162.5">1B</text>
<text x="26" y="166.1">2B</text>
<text x="40.3" y="166.1">2C</text>
<text x="40.3" y="162.5">1C</text>
<text x="46" y="167.8">14</text>
<text x="46" y="164.3">15</text>
<text x="165.4" y="164.3">5</text>
<text x="168.9" y="162.5">4</text>
<text x="168.9" y="166.1">5</text>
<text x="14.8" y="170.8">Q34</text>
<text x="22.5" y="171.3">4</text>
<text x="26" y="169.6">3B</text>
<text x="26" y="173.1">4B</text>
<text x="40.3" y="173.1">4C</text>
<text x="40.3" y="169.6">3C</text>
<text x="46" y="171.3">13</text>
<text x="14.8" y="177.9">Q36</text>
<text x="14.8" y="174.3">Q35</text>
<text x="22.5" y="174.9">5</text>
<text x="22.5" y="178.4">6</text>
<text x="26" y="176.6">5B</text>
<text x="40.3" y="176.6">5C</text>
<text x="46" y="178.4">11</text>
<text x="46" y="174.9">12</text>
<text x="14.8" y="181.4">Q37</text>
<text x="22.5" y="181.9">7</text>
<text x="22.5" y="185.5">8</text>
<text x="26" y="180.2">6B</text>
<text x="26" y="183.7">7B</text>
<text x="40.3" y="183.7">7C</text>
<text x="40.3" y="180.2">6C</text>
<text x="46" y="185.5">9</text>
<text x="46" y="181.9">10</text>
<text x="165.4" y="180.2">1</text>
<text x="165.4" y="183.7">2</text>
<text x="168.9" y="181.9">1</text>
<text x="168.9" y="185.5">2</text>
<text x="26" y="187.2">E</text>
<text x="37.2" y="187.2">COM</text>
<text x="165.4" y="187.2">3</text>
<text x="165.4" y="190.7">4</text>
<text x="168.9" y="189">3</text>
<text x="165.4" y="194.3">5</text>
<text x="168.9" y="192.5">4</text>
<text x="168.9" y="196">5</text>
</g>
<g font-size="1.8" fill="#000080">
<text x="70.2" y="26.1">KT-0603R</text>
<text x="89.6" y="26.1">KT-0603R</text>
<text x="109" y="26.1">KT-0603R</text>
<text x="128.4" y="26.1">KT-0603R</text>
<text x="250.1" y="27.9">KT-0603R</text>
<text x="269.5" y="27.9">KT-0603R</text>
<text x="288.9" y="27.9">KT-0603R</text>
<text x="308.3" y="27.9">KT-0603R</text>
<text x="70.2" y="56.1">KT-0603R</text>
<text x="89.6" y="56.1">KT-0603R</text>
<text x="109" y="56.1">KT-0603R</text>
<text x="128.4" y="56.1">KT-0603R</text>
<text x="70.2" y="86.1">KT-0603R</text>
<text x="89.6" y="86.1">KT-0603R</text>
<text x="109" y="86.1">KT-0603R</text>
<text x="128.4" y="86.1">KT-0603R</text>
<text x="70.2" y="116.1">KT-0603R</text>
<text x="89.6" y="116.1">KT-0603R</text>
<text x="109" y="116.1">KT-0603R</text>
<text x="128.4" y="116.1">KT-0603R</text>
<text x="70.2" y="146.1">KT-0603R</text>
<text x="89.6" y="146.1">KT-0603R</text>
<text x="109" y="146.1">KT-0603R</text>
<text x="128.4" y="146.1">KT-0603R</text>
<text x="70.2" y="176.1">KT-0603R</text>
<text x="89.6" y="176.1">KT-0603R</text>
<text x="109" y="176.1">KT-0603R</text>
<text x="128.4" y="176.1">KT-0603R</text>
</g>
</svg>
